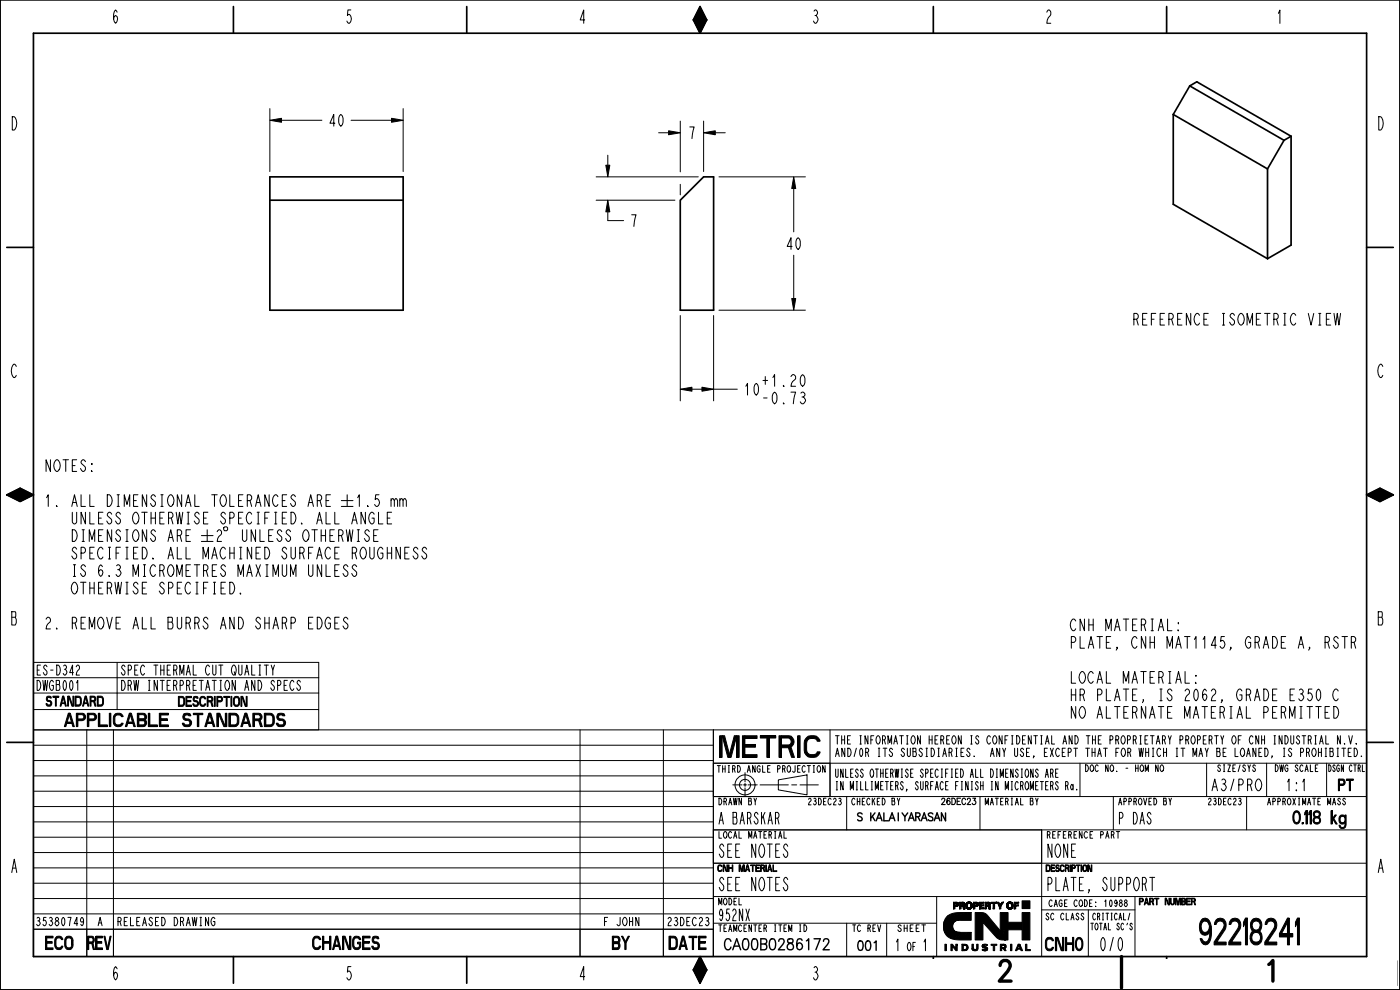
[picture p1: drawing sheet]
<svg xmlns="http://www.w3.org/2000/svg" width="420mm" height="297mm" viewBox="0 0 420 297" stroke-linecap="round" stroke-linejoin="round" font-family="sans-serif">
<g fill="#000">
<path d="M210 2l2 4h-4zM208 6h4l-2 4zM81 36.1l3.5-.6v1.2zM117.5 35.5l3.5 .6-3.5 .6zM200.6 39.2l3.5 .6-3.5 .6zM211.1 39.8l3.5-.6v1.2zM181.8 49.6h1.2l-.6 3.5zM238.1 53.1l.6 3.5h-1.2zM182.4 60.1l.6 3.5h-1.2zM237.5 89.6h1.2l-.6 3.5zM204.1 116.8l3.5-.6v1.2zM210.6 116.2l3.5 .6-3.5 .6z"/>
<path d="M2 148.5l4-2 4 2zM2 148.5h8l-4 2zM410 148.5l4-2 4 2zM410 148.5h8l-4 2zM59.2 214.4h.5v3.6h-.5zM284.1 275l7.3-1.2v2.3l-8 .1zM283.1 278h2.7zM283.1 277.9l2.7-.1zM283.1 278.1h2.7zM283.1 277.7l2.7-.1v.2l-2.7 .1zM283.1 278.2h2.8zM283.1 277.6l2.8-.1z"/>
<path d="M283.1 278.3l2.8-.1v.2h-2.8zM283.1 277.5l2.8-.1zM283.1 278.4l2.8 .1zM283.1 277.3l2.8-.1v.2l-2.8 .1zM283.2 278.5l2.7 .1zM283.2 277.2l2.8-.1zM283.2 278.6l2.8 .1-2.8 .1zM283.2 277.1l2.8-.1zM283.2 278.8h2.8zM283.2 277h2.8zM283.2 278.9h2.9zM283.2 276.9l2.9-.1-2.9 .2z"/>
<path d="M283.2 278.9l2.9 .1zM283.2 276.8h3zM283.2 279h3zM283.2 276.7l3-.1zM283.3 279.1h2.9zM283.3 276.6h3zM283.3 279.2h3zM283.3 276.6l3.1-.1zM283.3 279.2l3.1 .1zM283.3 276.5l3.1-.1zM283.3 279.3h3.2zM283.3 276.4h3.2z"/>
<path d="M283.3 279.4h3.2zM283.3 276.4l3.4-.1zM283.3 279.5h3.4zM283.3 276.3l3.5-.1zM283.4 279.5h3.4zM283.4 276.2h3.6zM283.4 279.6h3.6zM283.4 276.2l4.2-.1zM283.4 279.7h3.8zM283.4 279.7h4.4zM284.2 274.9l1-.6 1.3-.4 4.9-.1zM283.5 279.8l4.6-.1z"/>
<path d="M283.5 279.8l7.9-.1-6.1 1.8-1.2-.7zM292.6 273.8h2.2l1 .4 4.3 5 2.3-.3-3.3 2.4-4.2-4.6v5.3h-2.3zM300.1 273.8h2.3v2.9h4.3v2.2h-4.3l-2.3 .3zM306.7 270.2h2.3v2.4h-2.3zM306.7 273.8h2.3v8.2h-2.3zM210 287l2 4h-4zM208 291h4l-2 4zM283.5 283.3h.4v1.9h-.4zM285.3 281.5l6.1-1.8v2.3h-4zM285.3 283.3h.5l1 1.3 .4-1.3v1.9h-.4l-1.1-1.4v1.4h-.4zM286.8 283.3h.4l-.4 1.3zM289 283.6h1.3l.2 .8h-.4l-.3-.7z"/>
<path d="M288.6 285.2l1.6-.3-.5 .3zM288.6 283.3l.4 .3v1.3l.7-.1 .4-.4h.4l-.3 .5-1.6 .3zM288.6 283.3h1.1l.6 .3h-1.3zM291.6 283.3h.5v1.2h-.5zM291.6 284.5h.5zM291.6 284.6h.5zM291.6 284.7h.5zM291.7 284.7h.5zM291.7 284.7l.5 .1zM291.7 284.8h.6zM291.7 284.9h.7zM291.8 284.9h.7z"/>
<path d="M293 283.3h.5l-.2 1.6-1.5 .1 1.1-.3zM291.8 285h1.5l-.8 .2zM294.7 283.8h.5zM294.7 283.8l.5-.1zM294.7 283.9h.5zM294.7 283.7h.5zM294.7 283.7l.5-.1zM294.7 283.6h.5zM294.7 283.6h.6zM294.7 284h.6zM294.8 283.6h.5zM294.7 284h.7z"/>
<path d="M294.8 283.5h.6zM294.8 284h.6zM294.8 284l.7 .1zM294.9 284.7l1.3 .2-1.5 .1zM294.9 283.4l.6-.2 .8 .2-.3 .3zM294.8 284.1h.8zM294.8 284.1h1zM295.2 285.2h.7zM294.8 284.1l1.2 .1zM295.6 284.9l.7-.2-.1 .2zM296 283.7l.3-.3zM295 285.2l1-.1z"/>
<path d="M294.9 284.2h1.2zM294.9 285.1h1.2zM295 284.3h1.2zM295.1 284.3h1.1zM294.7 285h1.5zM295.2 284.3h1l.1 .4zM297.4 283.3h1.7v.3h-.7v1.6h-.4v-1.6h-.6zM299.1 281.3l3.3-2.4v3.1l-2.2-.1zM300.6 283.6h1.2l.1 .5h-.5l-.1-.5zM300.6 283.6v.7h1.2l-1.2 .2v.7h-.5zM300.1 283.3h1l-.5 .3-.5 1.6zM301 284.3l.9-.2z"/>
<path d="M300.6 284.5l1.2-.2-.4 .2 .5 .7h-.5l-.4-.7zM301.3 282h.5zM300.6 283.6l.5-.3 .7 .3zM303.2 283.3h.4v1.9h-.4zM305.5 283.3h.5l.1 1.2zM305.5 283.3l.2 .3-.4 .9h.8l-.1-1.2 .8 1.9h-.4l-.2-.4h-.9l-.2 .4h-.4zM307.7 283.3h.4v1.6h1.1v.3h-1.5z"/>
</g>
<g fill="none" stroke="#000" stroke-width=".3">
<path d="M208 6h4l-2 4zM210 2l2 4h-4zM81 36.1l3.5-.6v1.2zM81 32.6v18.9M84.5 36.1h12.1M105.3 36.1h12.2M117.5 35.5l3.5 .6-3.5 .6zM121 32.6v18.9M197.6 39.8h3M200.6 39.2l3.5 .6-3.5 .6zM204.1 36.3v15.3M211.1 39.8l3.5-.6v1.2z"/>
<path d="M211.1 36.3v15.2M214.6 39.8h3M178.9 53.1h30.6M181.8 49.6h1.2l-.6 3.5zM182.4 46.6v3M204.1 55.3v3.2M215.7 53.1h25.9M238.1 53.1l.6 3.5h-1.2zM238.1 56.6v13M178.9 60.1h23.6M182.4 60.1l.6 3.5h-1.2zM182.4 63.6v2.6h4.7"/>
<path d="M238.1 76.6v13M204.1 94.7v25.6M214.1 94.7v25.6M215.7 93.1h25.9M237.5 89.6h1.2l-.6 3.5zM204.1 116.8l3.5-.6v1.2zM207.6 116.8h3M210.6 116.2l3.5 .6-3.5 .6zM214.1 116.8h7.1M2 148.5l4-2 4 2zM2 148.5h8l-4 2zM410 148.5l4-2 4 2z"/>
<path d="M410 148.5h8l-4 2zM10 198.7h85.6v14.2M35.1 198.7v14.2M10 203.3h85.6M26 219v68M34 219v68M58 214h2.9v.4h-2.9zM59.2 214.4h.5v3.6h-.5zM95.6 207.9h-85.6v79.1h400v-68h-400h85.6v-6.1h-85.6M174 219v68M199 219v68M214 219v68v-8.2h-204h204"/>
<path d="M249 219v20M10 237.4h204M10 232.8h204M10 228.2h204M10 223.6h204M214 229h35v10h-35zM214 239h196M214 229h196M219.9 235.5h2.7M223.1 235.5h.9M223.5 231.8v2.8M223.5 235v.9"/>
<path d="M223.5 236.4v2.4M224.4 235.5h2.8M228 235.5h8.5M233.5 234l8.6-1.5v6l-8.6-1.5zM237.5 235.5h1.5M240 235.5h5.5M254 239v10M294 239v10M297.2 227l.5-2.5 .6 2.5M297.4 226.1h.7M324 229v10M334 239v10"/>
<path d="M362 229v10M374 239v10M380 229v10M398 229v10M10 255.8h204M10 251.2h204M10 246.6h204M10 242h204M214 259h196M312.5 249v38M410 249h-196v10h98.5M10 274.2h204"/>
<path d="M10 269.6h204M10 265h204M10 260.4h204M214 277h67M214 269h196M254 277v10M266 277v10M281 269v18M283.1 277.9l2.7-.1zM283.1 278h2.7zM283.1 278.1h2.7zM283.1 277.7l2.7-.1v.2l-2.7 .1z"/>
<path d="M283.1 278.2h2.8zM283.1 277.6l2.8-.1zM283.1 278.3l2.8-.1v.2h-2.8zM283.1 277.5l2.8-.1zM283.1 278.4l2.8 .1zM283.1 277.3l2.8-.1v.2l-2.8 .1zM283.2 278.5l2.7 .1zM283.2 277.2l2.8-.1zM283.2 278.6l2.8 .1-2.8 .1zM283.2 277.1l2.8-.1zM283.2 277h2.8zM283.2 278.8h2.8z"/>
<path d="M283.2 278.9h2.9zM283.2 276.9l2.9-.1-2.9 .2zM283.2 278.9l2.9 .1zM283.2 276.8h3zM283.2 279h3zM283.2 276.7l3-.1zM283.3 279.1h2.9zM283.3 276.6h3zM283.3 279.2h3zM283.3 276.6l3.1-.1zM283.3 279.2l3.1 .1zM283.3 276.5l3.1-.1z"/>
<path d="M283.3 276.4h3.2zM283.3 279.3h3.2zM283.3 276.4l3.4-.1zM283.3 279.4h3.2zM283.3 276.3l3.5-.1zM283.3 279.5h3.4zM283.4 276.2h3.6zM283.4 279.5h3.4zM283.4 276.2l4.2-.1zM283.4 279.6h3.6zM283.4 279.7h3.8zM283.4 279.7h4.4z"/>
<path d="M283.5 279.8l7.9-.1-6.1 1.8-1.2-.7zM283.5 279.8l4.6-.1zM284.1 275l7.3-1.2v2.3l-8 .1zM284.2 274.9l1-.6 1.3-.4 4.9-.1zM292.6 273.8h2.2l1 .4 4.3 5 2.3-.3-3.3 2.4-4.2-4.6v5.3h-2.3zM300.1 273.8h2.3v2.9h4.3v2.2h-4.3l-2.3 .3zM306.7 270.2h2.3v2.4h-2.3zM306.7 273.8h2.3v8.2h-2.3zM312.5 273h28M326.5 273v14M340.5 269v18M208 291h4l-2 4z"/>
<path d="M210 287l2 4h-4zM283.5 283.3h.4v1.9h-.4zM285.3 281.5l6.1-1.8v2.3h-4zM285.3 283.3h.5l1 1.3 .4-1.3v1.9h-.4l-1.1-1.4v1.4h-.4zM286.8 283.3h.4l-.4 1.3zM288.6 283.3l.4 .3v1.3l.7-.1 .4-.4h.4l-.3 .5-1.6 .3zM288.6 285.2l1.6-.3-.5 .3zM288.6 283.3h1.1l.6 .3h-1.3zM289 283.6h1.3l.2 .8h-.4l-.3-.7zM291.6 283.3h.5v1.2h-.5zM291.6 284.5h.5zM291.6 284.6h.5z"/>
<path d="M291.6 284.7h.5zM291.7 284.7h.5zM291.7 284.7l.5 .1zM291.7 284.8h.6zM291.7 284.9h.7zM291.8 284.9h.7zM291.8 285h1.5l-.8 .2zM293 283.3h.5l-.2 1.6-1.5 .1 1.1-.3zM294.7 283.8h.5zM294.7 283.9h.5zM294.7 283.8l.5-.1zM294.7 283.7h.5z"/>
<path d="M294.7 283.7l.5-.1zM294.7 284h.6zM294.7 283.6h.5zM294.7 285h1.5zM294.7 284h.7zM294.7 283.6h.6zM294.8 284h.6zM294.8 283.6h.5zM294.8 284l.7 .1zM294.8 284.1h.8zM294.8 283.5h.6zM294.8 284.1h1z"/>
<path d="M294.8 284.1l1.2 .1zM294.9 283.4l.6-.2 .8 .2-.3 .3zM294.9 284.7l1.3 .2-1.5 .1zM294.9 285.1h1.2zM294.9 284.2h1.2zM295 284.3h1.2zM295 285.2l1-.1zM295.1 284.3h1.1zM295.2 284.3h1l.1 .4zM295.2 285.2h.7zM295.6 284.9l.7-.2-.1 .2zM296 283.7l.3-.3z"/>
<path d="M297.4 283.3h1.7v.3h-.7v1.6h-.4v-1.6h-.6zM299.1 281.3l3.3-2.4v3.1l-2.2-.1zM300.1 283.3h1l-.5 .3-.5 1.6zM300.6 283.6h1.2l.1 .5h-.5l-.1-.5zM300.6 283.6v.7h1.2l-1.2 .2v.7h-.5zM300.6 284.5l1.2-.2-.4 .2 .5 .7h-.5l-.4-.7zM300.6 283.6l.5-.3 .7 .3zM301 284.3l.9-.2zM301.3 282h.5zM303.2 283.3h.4v1.9h-.4zM305.5 283.3l.2 .3-.4 .9h.8l-.1-1.2 .8 1.9h-.4l-.2-.4h-.9l-.2 .4h-.4zM305.5 283.3h.5l.1 1.2z"/>
<path d="M307.7 283.3h.4v1.6h1.1v.3h-1.5zM314.1 290.7l.4-.7h.3a1.43 1.43 0 0 1-.3 2.3l-.4 1.7h1.2"/>
<circle cx="223.5" cy="235.5" r="3"/>
<circle cx="223.5" cy="235.5" r="1.66"/>
</g>
<g fill="none" stroke="#000" stroke-width=".51">
<path d="M0 0h420v297h-420zM10 10h400v277h-400zM70 2v8M140 2v8M208 6h4M208 6l2-4 2 4M208 6l2 4 2-4M280 2v8M350 2v8M352 34.3v27l28.3 16.3M352 34.3l28.3 16.4M357 25.8l2.1-1.3 28.3 16.4"/>
<path d="M357 25.8l-5 8.5M357 25.8l28.3 16.3M81 53.1h40v40h-40zM211.1 53.1h3v40h-10v-33zM380.3 50.7v26.9M385.3 42.1l-5 8.6M387.4 40.9l-2.1 1.2M387.4 40.9v32.6l-7.1 4.1M2 74.2h8M81 60.1h40M410 74.2h8M2 148.5l4 2 4-2"/>
<path d="M2 148.5h8M2 148.5l4-2 4 2M410 148.5h8M410 148.5l4-2 4 2M410 148.5l4 2 4-2M2 222.7h8M410 222.7h8M70 287v8M140 287v8M208 291h4M208 291l2 4 2-4M208 291l2-4 2 4"/>
<path d="M280 287v8M301.4 284.5h.1"/>
</g>
<path d="M58 214.2h2.9" fill="none" stroke="#000" stroke-width=".43"/>
<path d="M275 287.8h144.2v8.6h-144.2z" fill-rule="evenodd" fill="#fff"/>
<path d="M300.1 289.6a1.52 1.52 0 0 1 1-1.4h1a1.58 1.58 0 0 1 .7 2.3l-.5 .9-2.5 2.9h3.5" fill="none" stroke="#000" stroke-width="1"/>
<path d="M217 281.4h32.2v4.6h-32.2z" fill-rule="evenodd" fill="#fff"/>
<g fill="none" stroke="#000" stroke-width=".42">
<path d="M219.3 282.4a.98 .98 0 0 0-1.2-.8 .98 .98 0 0 0-.7 1.3l.1 1.2a.89 .89 0 0 0 .9 .9 .89 .89 0 0 0 .9-.9M219.9 284.9l1.1-3.3 1.2 3.3M220.3 283.8h1.5M223.2 281.8l.7-.2a1.94 1.94 0 0 1 .6 2.7l-.2 .5-.7 .1a2.35 2.35 0 0 1-.4-3.1zM225.9 281.8l.6-.2a1.55 1.55 0 0 1 .8 1.9l-.4 1.3-.6 .1a1.57 1.57 0 0 1-.8-1.9zM228.3 283.2h1.1a.9 .9 0 0 1 .7 .9 .9 .9 0 0 1-.7 .8h-1.1v-3.3h1.1a.8 .8 0 0 1 .7 .8 .8 .8 0 0 1-.7 .8M231.2 281.8l.7-.2a1.55 1.55 0 0 1 .8 1.9l-.4 1.3-.7 .1a2.35 2.35 0 0 1-.4-3.1zM233.7 282.4l.1-.5a.89 .89 0 0 1 1.2-.1l.1 .1a1.17 1.17 0 0 1-.3 1.5l-1.3 1.5h1.9M236.5 281.8a.71 .71 0 0 0 .2 1.1 1.1 1.1 0 0 1 1.3 .7 1.1 1.1 0 0 1-.6 1.3 .98 .98 0 0 1-1.2-.7 .98 .98 0 0 1 .8-1.2l.6-.1a.65 .65 0 0 0 .3-.7 .65 .65 0 0 0-.5-.6zM240.6 282.1a.82 .82 0 0 0-1.2-.3 3.1 3.1 0 0 0 0 3 .96 .96 0 0 0 1.4-.9 .96 .96 0 0 0-1.4-.9l-.4 .8M242 282.3l.6-.7v3.3M244.2 281.6h1.9l-1.3 3.3"/>
<path d="M247.1 282.4l.1-.5 .4-.3h.5l.5 .3a1.17 1.17 0 0 1-.3 1.5l-1.3 1.5h1.8"/>
</g>
<path d="M257 243.7h26.8v3.3h-26.8z" fill-rule="evenodd" fill="#fff"/>
<g fill="none" stroke="#000" stroke-width=".42">
<path d="M258.7 244.2a.68 .68 0 0 0-.9-.3 .68 .68 0 0 0-.4 .8l1.1 .5a.57 .57 0 0 1 .2 .6 .57 .57 0 0 1-.5 .4h-.7l-.2-.3M261.3 243.9v2.3M261.7 244.9l.8 1.3M262.5 243.9l-1.2 1.5M262.9 246.2l.9-2.3 .8 2.3M263.3 245.4h1M265.2 243.9v2.3h1.4M266.8 246.2l.9-2.3 .8 2.3M267.1 245.4h1.1M269.5 243.9v2.3M270.7 243.9l.8 1.1v1.2M272.4 243.9l-.9 1.1"/>
<path d="M272.6 246.2l.9-2.3 .8 2.3M272.9 245.4h1.1M274.8 245l1.1-.1 .1-.8-1.2-.2v2.3M275.4 245l.6 1.2M276.4 246.2l.9-2.3 .9 2.3M276.8 245.4h1M279.9 244.2a.73 .73 0 0 0-.8-.4 .73 .73 0 0 0-.6 .6l.4 .5 .8 .3 .2 .7a.81 .81 0 0 1-1.4 0M280.3 246.2l.9-2.3 .8 2.3M280.6 245.4h1.1M283.7 243.9v2.3l-1.2-2.3v2.3"/>
</g>
<path d="M282.3 239.4h10.7v2.6h-10.7z" fill-rule="evenodd" fill="#fff"/>
<path d="M282.6 239.9l.3-.4h.3l.3 .3-1 1.6h1.1M285 239.8l-.1-.2a.94 .94 0 0 0-1 .7 .94 .94 0 0 0 .6 1.1 .54 .54 0 0 0 .6-.8 .54 .54 0 0 0-.9-.1l-.1 .2M285.6 239.5a.96 .96 0 0 1 1.1 .9 .96 .96 0 0 1-1.1 1zM288.2 239.5h-1v1.9h1M289.7 239.9a.57 .57 0 0 0-.7-.4 .57 .57 0 0 0-.4 .7v.5a.57 .57 0 0 0 .4 .7 .57 .57 0 0 0 .7-.5M290.3 239.9l.3-.4 .5 .1v.6l-.9 1.2h1M291.9 239.5h.8l-.4 .7a.59 .59 0 0 1 .4 .9 .59 .59 0 0 1-1-.1M287.2 240.4h.6" fill="none" stroke="#000" stroke-width=".34"/>
<path d="M257 282h6.9v4h-6.9z" fill-rule="evenodd" fill="#fff"/>
<path d="M257.7 282.4l.6-.1a1.66 1.66 0 0 1 .5 2.3l-.2 .4-.6 .1a1.66 1.66 0 0 1-.5-2.3zM260 282.4l.6-.1a1.66 1.66 0 0 1 .5 2.3l-.2 .4-.6 .1a1.66 1.66 0 0 1-.5-2.3zM262.3 282.8l.6-.5v2.8" fill="none" stroke="#000" stroke-width=".42"/>
<text font-size="10.4" x="355.3" y="283.5">92218241</text>
<text font-size="9.8" x="318.2" y="295.7">NOT FOR PRODUCTION</text>
<text font-size="8.5" x="213.3" y="227.2">METRIC</text>
<g font-size="5.2">
<text x="33.5" y="7">6</text>
<text x="103.5" y="7">5</text>
<text x="173.5" y="7">4</text>
<text x="243.5" y="7">3</text>
<text x="313.5" y="7">2</text>
<text x="382.8" y="7">1</text>
<text x="3.1" y="39">D</text>
<text x="413.1" y="39">D</text>
<text x="3.1" y="113.3">C</text>
<text x="413.1" y="113.3">C</text>
<text x="3.1" y="187.5">B</text>
<text x="413.1" y="187.5">B</text>
<text x="19.3" y="218">APPLICABLE</text>
<text x="60.5" y="218">STANDARDS</text>
<text x="381.1" y="247.2">0.118 kg</text>
<text x="215.3" y="257.2">SEE NOTES</text>
<text x="313.8" y="257.2">NONE</text>
<text x="3.1" y="261.8">A</text>
<text x="413.1" y="261.8">A</text>
<text x="215.3" y="267.2">SEE NOTES</text>
<text x="313.8" y="267.2">PLATE, SUPPORT</text>
<text x="13.4" y="284.9">ECO REV</text>
<text x="93.1" y="284.9">CHANGES</text>
<text x="183.4" y="284.9">BY</text>
<text x="200.3" y="284.9">DATE</text>
<text x="313.3" y="285.2">CNH0</text>
<text x="329.6" y="285.2">0/0</text>
<text x="33.5" y="294">6</text>
<text x="103.5" y="294">5</text>
<text x="173.5" y="294">4</text>
<text x="243.5" y="294">3</text>
</g>
<g font-size="4.6">
<text x="98.3" y="37.8">40</text>
<text x="206.3" y="41.6">7</text>
<text x="188.9" y="67.9">7</text>
<text x="235.5" y="74.8">40</text>
<text x="338.3" y="97.5">REFERENCE ISOMETRIC VIEW</text>
<text x="223" y="118.5">10</text>
<text x="228.2" y="115.9">+1.20</text>
<text x="228.2" y="121.1">-0.73</text>
<text x="13.2" y="141.4">NOTES:</text>
<text x="13.2" y="151.9">1. ALL DIMENSIONAL TOLERANCES ARE ± 1.5 mm</text>
<text x="21" y="157.2">UNLESS OTHERWISE SPECIFIED. ALL ANGLE</text>
<text x="21" y="162.4">DIMENSIONS ARE ± 2° UNLESS OTHERWISE</text>
<text x="21" y="167.7">SPECIFIED. ALL MACHINED SURFACE ROUGHNESS</text>
<text x="21" y="172.9">IS 6.3 MICROMETRES MAXIMUM UNLESS</text>
<text x="21" y="178.2">OTHERWISE SPECIFIED.</text>
<text x="13.2" y="188.7">2. REMOVE ALL BURRS AND SHARP EDGES</text>
<text x="320.8" y="189.2">CNH MATERIAL:</text>
<text x="320.8" y="194.5">PLATE, CNH MAT1145, GRADE A, RSTR</text>
<text x="320.8" y="205">LOCAL MATERIAL:</text>
<text x="320.8" y="210.2">HR PLATE, IS 2062, GRADE E350 C</text>
<text x="320.8" y="215.5">NO ALTERNATE MATERIAL PERMITTED</text>
<text x="363" y="237.2">A3/PRO</text>
<text x="385.5" y="237.2">1:1</text>
<text x="401.3" y="237.2">PT</text>
<text x="215.3" y="247.2">A BARSKAR</text>
<text x="335.3" y="247.2">P DAS</text>
<text x="215.3" y="276.2">952NX</text>
<text x="268.2" y="285.2">1</text>
<text x="276.5" y="285.2">1</text>
</g>
<g font-size="3.9">
<text x="10.7" y="202.5">ES-D342</text>
<text x="37" y="202.5">SPEC THERMAL CUT QUALITY</text>
<text x="10.7" y="207.1">DWGB001</text>
<text x="37" y="207.1">DRW INTERPRETATION AND SPECS</text>
<text x="13.8" y="211.9">STANDARD</text>
<text x="53.5" y="211.9">DESCRIPTION</text>
</g>
<g font-size="3.3">
<text x="250.3" y="223.2">THE INFORMATION HEREON IS CONFIDENTIAL AND THE PROPRIETARY PROPERTY OF CNH</text>
<text x="250.3" y="227">AND/0R ITS SUBSIDIARIES.</text>
<text x="298.7" y="227">ANY USE, EXCEPT THAT FOR WHICH IT MAY BE LOANED, IS</text>
<text x="381.6" y="223.2">INDUSTRIAL N.V.</text>
<text x="389.8" y="227">PROHIBITED.</text>
<text x="250.3" y="233.2">UNLESS OTHERWISE SPECIFIED ALL DIMENSIONS ARE</text>
<text x="250.3" y="237">IN MILLIMETERS, SURFACE FINISH IN MICROMETERS Ra.</text>
<text x="10.2" y="277.7">35380749</text>
<text x="29.1" y="277.7">A</text>
<text x="34.9" y="277.7">RELEASED DRAWING</text>
<text x="180.7" y="277.7">F JOHN</text>
<text x="199.7" y="277.7">23DEC23</text>
<text x="272" y="285.2">OF</text>
</g>
<text font-size="2.9" x="285.9" y="272.7">PROPERTY OF</text>
<g font-size="2.6">
<text x="214.9" y="231.7">THIRD ANGLE PROJECTION</text>
<text x="325.3" y="231.5">DOC NO. - HOM NO</text>
<text x="364.8" y="231.5">SIZE/SYS</text>
<text x="382" y="231.5">DWG SCALE</text>
<text x="398.1" y="231.5">DSGN CTRL</text>
<text x="215.3" y="241.5">DRAWN BY</text>
<text x="241.8" y="241.5">23DEC23</text>
<text x="255.3" y="241.5">CHECKED BY</text>
<text x="295.3" y="241.5">MATERIAL BY</text>
<text x="335.3" y="241.5">APPROVED BY</text>
<text x="361.8" y="241.5">23DEC23</text>
<text x="379.6" y="241.5">APPROXIMATE MASS</text>
<text x="215.3" y="251.5">LOCAL MATERIAL</text>
<text x="313.8" y="251.5">REFERENCE PART</text>
<text x="215.3" y="261.5">CNH MATERIAL</text>
<text x="313.8" y="261.5">DESCRIPTION</text>
<text x="215.3" y="271.5">MODEL</text>
<text x="313.3" y="276">SC CLASS</text>
<text x="314.1" y="272">CAGE CODE: 10988</text>
<text x="327.5" y="276">CRITICAL/</text>
<text x="341.8" y="271.5">PART NUMBER</text>
<text x="215.3" y="279.5">TEAMCENTER ITEM ID</text>
<text x="255.4" y="279.5">TC REV</text>
<text x="268.9" y="279.5">SHEET</text>
<text x="326.8" y="279">TOTAL SC'S</text>
</g>
</svg>
